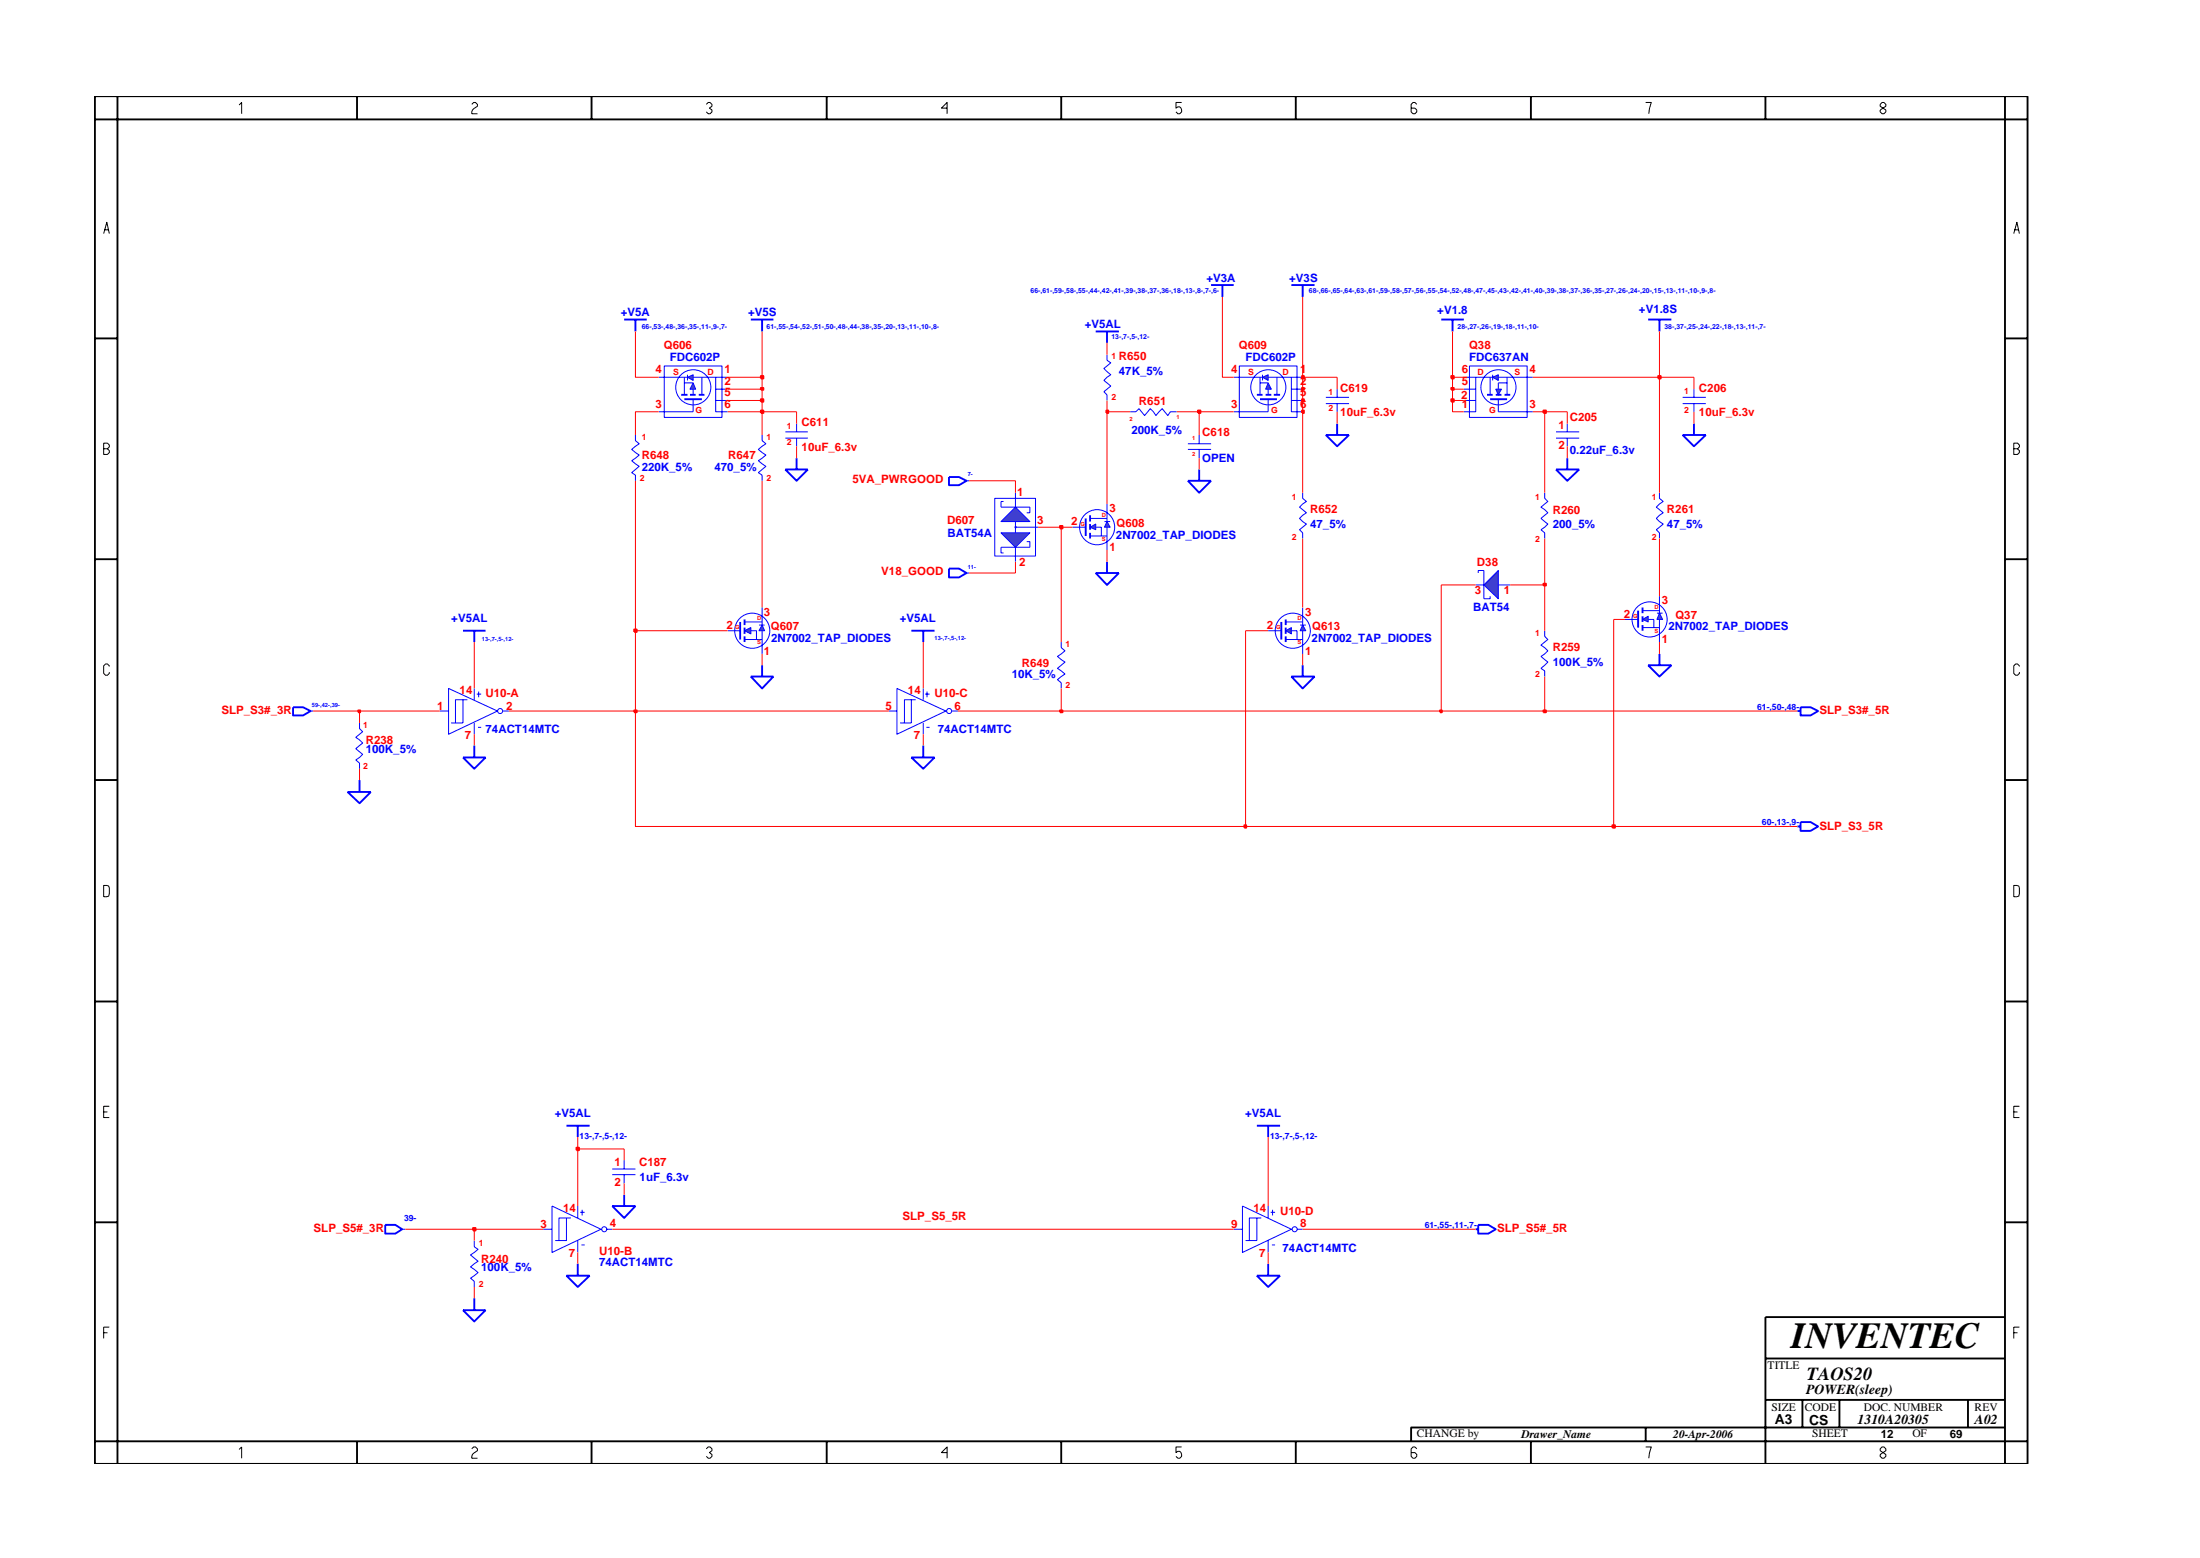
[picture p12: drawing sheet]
<svg xmlns="http://www.w3.org/2000/svg" width="297mm" height="210mm" viewBox="0 0 297 210" stroke-linecap="round" stroke-linejoin="round" font-family="sans-serif">
<path d="M194.6 43.1h3M196.1 43.1v1.6M201.2 53.9h2.3M128.1 76.7h1.4l1 .6-1 .6h-1.4zM39.6 95.4h1.3l1 .6-1 .5h-1.3zM169.7 151.9h3.1M171.2 151.9v1.5" fill="none" stroke="#00f" stroke-width=".25"/>
<path d="M202.3 53.9v1.7M130.5 77.3h.3M41.9 96h.4" fill="none" stroke="#00f" stroke-width=".14"/>
<path d="M201.5 50.9l.8-.3v.7z" fill="#3c3cc8"/>
<path d="M201.5 50.9l.8-.3v.7zM201.5 50.6v.7" fill="none" stroke="#00f" stroke-width=".14"/>
<path d="M202 52.5h.7l-.4 .8z" fill="#3c3cc8"/>
<g fill="none" stroke="#00f" stroke-width=".14">
<path d="M102.9 58.7v.8l.5 .4-1 .7 1 .8-1 .8 1 .7-1 .9 .5 .3v.8M197.6 50.9h3.9M197.6 54h1.6M197.6 52.5h1.6M198.4 49.4h7.8v6.9h-7.8zM199.2 50.9v4.7h-1.6M201.2 50.9v2.4M202 52.5h.7l-.4 .8zM202.3 50.9h4.7M202.3 55.6h4.7M203.5 50.9v2.4M203.5 51.7h-1.2v.8"/>
<path d="M227.2 53.6h3.1M227.2 54.5h3.1M228.7 52.5v1.1M228.7 54.5v1.1M171.2 85.1h1.8"/>
<circle cx="202.3" cy="52.3" r="2.37"/>
</g>
<path d="M200.8 53.3h.7M202 53.3h.7M203.1 53.3h.8M173 83.9v2.4" fill="none" stroke="#00f" stroke-width=".25"/>
<path d="M175.9 84.4l.4 .7h-.8z" fill="#3c3cc8"/>
<path d="M175.5 84.4h.8M175.9 84.4l.4 .7h-.8z" fill="none" stroke="#00f" stroke-width=".14"/>
<path d="M173.6 85.1l.8-.4v.8z" fill="#3c3cc8"/>
<g fill="none" stroke="#00f" stroke-width=".14">
<path d="M160.4 59.9h3.1M161.9 58.7v1.2M130.5 64.9h.3M144.8 71.1h1.8M160.4 60.6h3.1M161.9 60.6v1.2M208.6 66.5v.8l.4 .4-.9 .7 .9 .8-.9 .8 .9 .7-.9 .8 .5 .4v.8M173.6 85.1l.8-.4v.8zM173.6 86.3h2.3M173.6 83.9h2.3M174.4 85.1h.7v1.2M175.9 82v2.4"/>
<path d="M175.9 85.1v3.2"/>
<circle cx="174.5" cy="85.1" r="2.37"/>
</g>
<g fill="none" stroke="#00f" stroke-width=".25">
<path d="M163.5 38.5h3.1M165 38.5v1.6M84.3 43.1h3M85.8 43.1v1.6M128.1 64.4h1.4l1 .5-1 .6h-1.4zM146.6 70v2.3M173.6 83.6v.8M173.6 84.7v.8M173.6 85.9v.7M174.4 91.3h3.1l-1.6 1.6zM175.9 89.8v1.5M46.9 106.9h3.2l-1.6 1.5z"/>
<path d="M48.5 105.3v1.6M199.2 165.9h.4M199.6 165.3h1.3l1.1 .6-1.1 .6h-1.3z"/>
</g>
<path d="M149.5 70.4l.4 .7h-.8z" fill="#3c3cc8"/>
<path d="M149.1 70.4h.8M149.5 70.4l.4 .7h-.8z" fill="none" stroke="#00f" stroke-width=".14"/>
<path d="M147.2 71.1l.7-.4v.8z" fill="#3c3cc8"/>
<g fill="none" stroke="#00f" stroke-width=".14">
<path d="M152.6 55.6h.8l.4-.5 .7 1 .8-1 .8 1 .8-1 .8 1 .3-.5h.9M147.2 71.1l.7-.4v.8zM147.2 72.3h2.3M147.2 70h2.3M147.9 71.1h.8v1.2M149.5 68v2.4M149.5 71.1v3.1M199.2 78.9h1.1M200.3 77v3.8M202.3 78.9h1.6"/>
<circle cx="148.1" cy="71.1" r="2.37"/>
</g>
<path d="M147.2 69.5v.9M147.2 70.7v.8M147.2 71.9v.8" fill="none" stroke="#00f" stroke-width=".25"/>
<path d="M202.3 77v3.8l-2-1.9z" fill="#3c3cc8"/>
<path d="M171.2 53.9v1.7M175.9 66.5v.8l.5 .4-.9 .7 .9 .8-.9 .8 .9 .7-.9 .8 .4 .4v.8M200.3 77h-.7v.3M202.3 77v3.8l-2-1.9zM201.2 80.5v.3h-.9" fill="none" stroke="#00f" stroke-width=".14"/>
<path d="M170.1 53.9h2.3" fill="none" stroke="#00f" stroke-width=".25"/>
<path d="M170.5 50.9l.7-.3v.7z" fill="#3c3cc8"/>
<path d="M170.5 50.9l.7-.3v.7zM170.5 50.6v.7" fill="none" stroke="#00f" stroke-width=".14"/>
<path d="M171.2 51.7l.4 .8h-.7z" fill="#3c3cc8"/>
<g fill="none" stroke="#00f" stroke-width=".14">
<path d="M85.8 58.7v.8l.5 .4-1 .7 1 .8-1 .8 1 .7-1 .9 .5 .3v.8M106 58.3h3.1M106 59.1h3.1M107.6 57.2v1.1M107.6 59.1v1.1M166.6 50.9h3.9M166.6 55.6h4.6M167.3 49.4h7.8v6.9h-7.8zM170.1 50.9v2.4M170.1 51.7h1.1M171.2 51.7l.4 .8h-.7zM171.2 50.9h4.7"/>
<path d="M171.2 52.5v.8M172.4 50.9v2.4M174.4 50.9v4.7h1.5M174.4 54h1.5M174.4 52.5h1.5M179 53.6h3.1M179 54.5h3.1M180.5 52.5v1.1M180.5 54.5v1.1M48.5 97.6v.7l.5 .4-1 .8 1 .8-1 .7 1 .8-1 .8 .5 .4v.7M143.3 86.6v.8l.5 .4-1 .8 1 .8-1 .8 1 .8-1 .7 .5 .4v.8M219.4 83.6h1.8"/>
<circle cx="171.2" cy="52.3" r="2.37"/>
</g>
<path d="M169.7 53.3h.8M170.9 53.3h.7M172 53.3h.8M221.2 82.4v2.3" fill="none" stroke="#00f" stroke-width=".25"/>
<path d="M224.1 82.7l.4 .9h-.8z" fill="#3c3cc8"/>
<path d="M223.7 82.7h.8M224.1 82.7l.4 .9h-.8z" fill="none" stroke="#00f" stroke-width=".14"/>
<path d="M221.8 83.6l.7-.4v.7z" fill="#3c3cc8"/>
<g fill="none" stroke="#00f" stroke-width=".14">
<path d="M149.5 47.9v.7l.5 .4-1 .7 1 .9-1 .7 1 .8-1 .8 .5 .4v.7M120 96h1.1M121.1 92.9l6.6 3.1-6.6 3.1zM123 94.4v3.2h-.9M123.6 94.4h-1.5v3.2h-.6M124.7 92.9v1.5M124.7 97.6v1.5M124.9 93.7h.6M125.1 98.2h.4M125.2 93.3v.8M128.6 96h.7M208.6 85.1v.8l.4 .4-.9 .8 .9 .7-.9 .8 .9 .8-.9 .8 .5 .3v.8"/>
<path d="M221.8 83.6l.7-.4v.7zM221.8 84.7h2.3M221.8 82.4h2.3M222.5 83.6h.8v1.1M224.1 80.5v2.2M224.1 83.6v3M166.6 165.9h1.2M167.8 162.8l6.6 3.1-6.6 3.1zM169.7 164.4v3h-1M170.3 164.4h-1.6v3h-.5M171.2 162.8v1.6M171.2 167.4v1.6"/>
<path d="M171.6 163.6h.6M171.7 168h.5M171.8 163.3v.7M175.1 165.9h.8"/>
<circle cx="128.2" cy="96" r=".34"/>
<circle cx="222.7" cy="83.6" r="2.37"/>
<circle cx="174.8" cy="165.9" r=".34"/>
</g>
<path d="M221.8 82v.7M221.8 83.2v.7M221.8 84.4v.7" fill="none" stroke="#00f" stroke-width=".25"/>
<path d="M135.2 71.9h3.9l-2 2z" fill="#3c3cc8"/>
<path d="M135.2 71.9h3.9l-2 2z" fill="none" stroke="#00f" stroke-width=".14"/>
<path d="M135.2 70.4l1.9-2 2 2z" fill="#3c3cc8"/>
<path d="M135.2 70.4l1.9-2 2 2zM135.2 68.4h3.9M135.2 73.9h3.9M137.1 71.1h3.1" fill="none" stroke="#00f" stroke-width=".14"/>
<circle cx="137.1" cy="71.1" r=".08" fill="#3c3cc8"/>
<g fill="none" stroke="#00f" stroke-width=".14">
<path d="M93.6 53.9v1.7M134.3 67.3h5.5v7.7h-5.5zM135.2 73.9v.7h.3M135.5 67.7h-.3v.7M137.1 66.5v1.9M137.1 70.4v1.5M137.1 73.9v1.9M138.6 73.1h.5v.8M139.1 68.4v.8h-.5M59.4 96h1.2M60.6 92.9l6.6 3.1-6.6 3.1zM62.5 94.4v3.2h-1"/>
<path d="M63.1 94.4h-1.6v3.2h-.6M64 92.9v1.5M64 97.6v1.5M64.4 93.7h.6M64.5 98.2h.5M64.6 93.3v.8M67.9 96h.8M82.7 157.8h3.1M82.7 158.5h3.1M84.3 156.6v1.2M84.3 158.5v1.2"/>
<circle cx="137.1" cy="71.1" r=".08"/>
<circle cx="67.5" cy="96" r=".34"/>
</g>
<g fill="none" stroke="#00f" stroke-width=".25">
<path d="M174.4 38.5h3.1M175.9 38.5v1.6M92.4 53.9h2.4M222.5 43.1h3.2M224.1 43.1v1.6M227.2 58.7h3.1l-1.6 1.5zM228.7 57.2v1.5M160.4 64.9h3.1l-1.6 1.6zM161.9 63.4v1.5M210.1 63.4h3.1l-1.6 1.5zM211.6 61.8v1.6M242.7 96h.4"/>
<path d="M243.1 95.4h1.4l1 .6-1 .5h-1.4zM62.5 102.2h3.1l-1.6 1.5zM64 100.6v1.6M123 102.2h3.2l-1.5 1.5zM124.7 100.6v1.6M242.7 111.5h.4M243.1 110.9h1.4l1 .6-1 .6h-1.4zM76.5 151.9h3.1M78 151.9v1.5M169.7 172.2h3.1l-1.6 1.5zM171.2 170.5v1.7"/>
</g>
<path d="M92.8 50.9l.8-.3v.7z" fill="#3c3cc8"/>
<path d="M92.8 50.9l.8-.3v.7zM92.8 50.6v.7" fill="none" stroke="#00f" stroke-width=".14"/>
<path d="M93.6 51.7l.3 .8h-.7z" fill="#3c3cc8"/>
<g fill="none" stroke="#00f" stroke-width=".14">
<path d="M88.9 50.9h3.9M88.9 55.6h4.7M89.7 49.4h7.8v6.9h-7.8zM92.4 50.9v2.4M92.4 51.7h1.2M93.6 51.7l.3 .8h-.7zM93.6 50.9h4.6M93.6 52.5v.8M94.8 50.9v2.4M96.6 50.9v4.7h1.6M96.6 54h1.6M96.6 52.5h1.6"/>
<path d="M98.2 85.1h1.7M64 167.4v.9l.5 .3-1 .8 1 .8-1 .8 1 .7-1 .8 .5 .4v.8M73.3 165.9h1.2M74.5 162.8l6.6 3.1-6.6 3.1zM76.5 164.4v3h-1M77.1 164.4h-1.6v3h-.5M78 162.8v1.6M78 167.4v1.6M78.3 163.6h.6M78.5 168h.4M78.6 163.3v.7M81.9 165.9h.8"/>
<circle cx="93.6" cy="52.3" r="2.37"/>
<circle cx="81.6" cy="165.9" r=".34"/>
</g>
<path d="M92 53.3h.8M93.2 53.3h.7M94.3 53.3h.8M99.9 83.9v2.4" fill="none" stroke="#00f" stroke-width=".25"/>
<path d="M102.9 84.4l.3 .7h-.7z" fill="#3c3cc8"/>
<path d="M102.5 84.4h.7M102.9 84.4l.3 .7h-.7z" fill="none" stroke="#00f" stroke-width=".14"/>
<path d="M100.5 85.1l.9-.4v.8z" fill="#3c3cc8"/>
<g fill="none" stroke="#00f" stroke-width=".14">
<path d="M210.1 58.3h3.1M210.1 59.1h3.1M211.6 57.2v1.1M211.6 59.1v1.1M224.1 66.5v.8l.5 .4-1 .7 1 .8-1 .8 1 .7-1 .8 .5 .4v.8M100.5 85.1l.9-.4v.8zM100.5 86.3h2.4M100.5 83.9h2.4M101.4 85.1h.7v1.2M102.9 82v2.4M102.9 85.1v3.2M54.3 165.9h.4"/>
<circle cx="101.6" cy="85.1" r="2.37"/>
</g>
<g fill="none" stroke="#00f" stroke-width=".25">
<path d="M101.4 43.1h3M102.9 43.1v1.6M147.9 44.7h3.2M149.5 44.7v1.6M179 58.7h3.1l-1.6 1.5zM180.5 57.2v1.5M106 63.4h3.1l-1.5 1.5zM107.6 61.8v1.6M147.9 77.3h3.2l-1.6 1.6zM149.5 75.8v1.5M62.5 85.1h3.1M64 85.1v1.5"/>
<path d="M100.5 83.6v.8M100.5 84.7v.8M100.5 85.9v.7M101.4 91.3h3l-1.5 1.6zM102.9 89.8v1.5M123 85.1h3.2M124.7 85.1v1.5M222.5 89.8h3.2l-1.6 1.5zM224.1 88.3v1.5M52 165.3h1.4l.9 .6-.9 .6h-1.4zM62.5 176.8h3.1l-1.6 1.5zM64 175.2v1.6"/>
<path d="M76.5 172.2h3.1l-1.6 1.5zM78 170.5v1.7M82.7 162.8h3.1l-1.5 1.6zM84.3 161.2v1.6"/>
</g>
<path d="M54.7 165.9h9.3v1.5M64 173.7v1.5M78 169v1.5M171.2 169v1.5" fill="none" stroke="#f00" stroke-width=".14"/>
<path d="M63.9 165.7h.3v.4h-.3z" fill="#8e2323"/>
<path d="M63.9 165.7h.3v.4h-.3z" fill="none" stroke="#f00" stroke-width=".25"/>
<path d="M78 155.1v7.7M84.3 155.1v1.5M84.3 159.7v1.5M171.2 153.4v9.4M64 165.9h9.3M82.7 165.9h83.9M175.9 165.9h23.3" fill="none" stroke="#f00" stroke-width=".14"/>
<path d="M77.8 154.9h.4v.3h-.4z" fill="#8e2323"/>
<path d="M77.8 154.9h.4v.3h-.4z" fill="none" stroke="#f00" stroke-width=".25"/>
<path d="M85.8 96v15.5h82.4M78 153.4v1.7h6.3" fill="none" stroke="#f00" stroke-width=".14"/>
<path d="M168 111.4h.3v.3h-.3z" fill="#8e2323"/>
<path d="M168 111.4h.3v.3h-.3z" fill="none" stroke="#f00" stroke-width=".25"/>
<path d="M168.2 85.1v26.4h49.7" fill="none" stroke="#f00" stroke-width=".14"/>
<path d="M217.7 111.4h.3v.3h-.3z" fill="#8e2323"/>
<path d="M217.7 111.4h.3v.3h-.3z" fill="none" stroke="#f00" stroke-width=".25"/>
<path d="M42.3 96h6.2v1.6M64 99.1v1.5M124.7 99.1v1.5M217.9 83.6v27.9h24.8M48.5 103.7v1.6" fill="none" stroke="#f00" stroke-width=".14"/>
<path d="M48.4 95.9h.2v.2h-.2z" fill="#8e2323"/>
<path d="M48.4 95.9h.2v.2h-.2z" fill="none" stroke="#f00" stroke-width=".25"/>
<path d="M48.5 96h10.9M68.7 96h17.1" fill="none" stroke="#f00" stroke-width=".14"/>
<path d="M85.6 95.9h.4v.2h-.4z" fill="#8e2323"/>
<path d="M85.6 95.9h.4v.2h-.4z" fill="none" stroke="#f00" stroke-width=".25"/>
<path d="M85.8 85.1v10.9h34.2M129.3 96h14" fill="none" stroke="#f00" stroke-width=".14"/>
<path d="M143.1 95.9h.4v.2h-.4z" fill="#8e2323"/>
<path d="M143.1 95.9h.4v.2h-.4z" fill="none" stroke="#f00" stroke-width=".25"/>
<path d="M143.3 92.9v3.1h51.3" fill="none" stroke="#f00" stroke-width=".14"/>
<path d="M194.4 95.9h.3v.2h-.3z" fill="#8e2323"/>
<path d="M194.4 95.9h.3v.2h-.3z" fill="none" stroke="#f00" stroke-width=".25"/>
<path d="M194.6 78.9v17.1h14" fill="none" stroke="#f00" stroke-width=".14"/>
<path d="M208.4 95.9h.3v.2h-.3z" fill="#8e2323"/>
<path d="M208.4 95.9h.3v.2h-.3z" fill="none" stroke="#f00" stroke-width=".25"/>
<path d="M143.3 71.1v15.5M64 86.6v6.3M102.9 88.3v1.5M124.7 86.6v6.3M175.9 88.3v1.5M208.6 91.3v4.7h34.1M224.1 86.6v1.7" fill="none" stroke="#f00" stroke-width=".14"/>
<path d="M85.6 84.9h.4v.4h-.4z" fill="#8e2323"/>
<path d="M85.6 84.9h.4v.4h-.4z" fill="none" stroke="#f00" stroke-width=".25"/>
<path d="M85.8 64.9v20.2h12.4M102.9 64.9v17.1M175.9 72.7v9.3M194.6 78.9h4.6M203.9 78.9h4.7v6.2M224.1 72.7v7.8M168.2 85.1h3M217.9 83.6h1.5" fill="none" stroke="#f00" stroke-width=".14"/>
<path d="M208.4 78.8h.3v.2h-.3z" fill="#8e2323"/>
<path d="M208.4 78.8h.3v.2h-.3z" fill="none" stroke="#f00" stroke-width=".25"/>
<path d="M137.1 75.8v1.5h-6.3M140.2 71.1h3.1M149.5 74.2v1.6M208.6 72.7v6.2" fill="none" stroke="#f00" stroke-width=".14"/>
<path d="M143.1 71h.4v.3h-.4z" fill="#8e2323"/>
<path d="M143.1 71h.4v.3h-.4z" fill="none" stroke="#f00" stroke-width=".25"/>
<g fill="none" stroke="#f00" stroke-width=".14">
<path d="M88.9 55.6h-3.1v3.1M98.2 55.6h4.7v3.1M107.6 55.6v1.6M149.5 55.6v12.4M161.9 55.6v3.1M175.9 55.6v10.9M180.5 55.6v1.6M208.6 55.6v10.9M211.6 55.6v1.6M224.1 50.9v15.6M228.7 55.6v1.6M107.6 60.2v1.6"/>
<path d="M130.8 64.9h6.3v1.6M143.3 71.1h1.5M161.9 61.8v1.6M211.6 60.2v1.6"/>
</g>
<path d="M102.7 55.4h.4v.3h-.4z" fill="#8e2323"/>
<path d="M102.7 55.4h.4v.3h-.4z" fill="none" stroke="#f00" stroke-width=".25"/>
<path d="M102.9 54v1.6h4.7" fill="none" stroke="#f00" stroke-width=".14"/>
<path d="M149.4 55.4h.2v.3h-.2z" fill="#8e2323"/>
<path d="M149.4 55.4h.2v.3h-.2z" fill="none" stroke="#f00" stroke-width=".25"/>
<path d="M149.5 54v1.6h3.1M158.9 55.6h3" fill="none" stroke="#f00" stroke-width=".14"/>
<path d="M161.7 55.4h.4v.3h-.4z" fill="#8e2323"/>
<path d="M161.7 55.4h.4v.3h-.4z" fill="none" stroke="#f00" stroke-width=".25"/>
<path d="M161.9 55.6h4.7" fill="none" stroke="#f00" stroke-width=".14"/>
<path d="M175.8 55.4h.3v.3h-.3z" fill="#8e2323"/>
<path d="M175.8 55.4h.3v.3h-.3z" fill="none" stroke="#f00" stroke-width=".25"/>
<path d="M175.9 54v1.6M196.1 54v1.6h1.5M207 55.6h1.6" fill="none" stroke="#f00" stroke-width=".14"/>
<path d="M208.4 55.4h.3v.3h-.3z" fill="#8e2323"/>
<path d="M208.4 55.4h.3v.3h-.3z" fill="none" stroke="#f00" stroke-width=".25"/>
<path d="M98.2 54h4.7M208.6 55.6h3" fill="none" stroke="#f00" stroke-width=".14"/>
<path d="M102.7 53.9h.4v.3h-.4z" fill="#8e2323"/>
<path d="M102.7 53.9h.4v.3h-.4z" fill="none" stroke="#f00" stroke-width=".25"/>
<path d="M102.9 52.5v1.5" fill="none" stroke="#f00" stroke-width=".14"/>
<path d="M175.8 53.9h.3v.3h-.3z" fill="#8e2323"/>
<path d="M175.8 53.9h.3v.3h-.3z" fill="none" stroke="#f00" stroke-width=".25"/>
<path d="M175.9 52.5v1.5" fill="none" stroke="#f00" stroke-width=".14"/>
<path d="M195.9 53.9h.4v.3h-.4z" fill="#8e2323"/>
<path d="M195.9 53.9h.4v.3h-.4z" fill="none" stroke="#f00" stroke-width=".25"/>
<path d="M98.2 52.5h4.7M196.1 52.5v1.5h1.5" fill="none" stroke="#f00" stroke-width=".14"/>
<path d="M102.7 52.4h.4v.2h-.4z" fill="#8e2323"/>
<path d="M102.7 52.4h.4v.2h-.4z" fill="none" stroke="#f00" stroke-width=".25"/>
<path d="M102.9 50.9v1.6" fill="none" stroke="#f00" stroke-width=".14"/>
<path d="M175.8 52.4h.3v.2h-.3z" fill="#8e2323"/>
<path d="M175.8 52.4h.3v.2h-.3z" fill="none" stroke="#f00" stroke-width=".25"/>
<path d="M175.9 50.9v1.6M180.5 50.9v1.6" fill="none" stroke="#f00" stroke-width=".14"/>
<path d="M195.9 52.4h.4v.2h-.4z" fill="#8e2323"/>
<path d="M195.9 52.4h.4v.2h-.4z" fill="none" stroke="#f00" stroke-width=".25"/>
<path d="M85.8 44.7v6.2h3.1M98.2 50.9h4.7M196.1 50.9v1.6h1.5M228.7 50.9v1.6" fill="none" stroke="#f00" stroke-width=".14"/>
<path d="M102.7 50.7h.4v.4h-.4z" fill="#8e2323"/>
<path d="M102.7 50.7h.4v.4h-.4z" fill="none" stroke="#f00" stroke-width=".25"/>
<path d="M102.9 44.7v6.2M165 40.1v10.8h1.6" fill="none" stroke="#f00" stroke-width=".14"/>
<path d="M175.8 50.7h.3v.4h-.3z" fill="#8e2323"/>
<path d="M175.8 50.7h.3v.4h-.3z" fill="none" stroke="#f00" stroke-width=".25"/>
<path d="M175.9 40.1v10.8h4.6" fill="none" stroke="#f00" stroke-width=".14"/>
<path d="M195.9 50.7h.4v.4h-.4z" fill="#8e2323"/>
<path d="M195.9 50.7h.4v.4h-.4z" fill="none" stroke="#f00" stroke-width=".25"/>
<path d="M196.1 44.7v6.2h1.5M207 50.9h17.1" fill="none" stroke="#f00" stroke-width=".14"/>
<path d="M223.9 50.7h.3v.4h-.3z" fill="#8e2323"/>
<path d="M223.9 50.7h.3v.4h-.3z" fill="none" stroke="#f00" stroke-width=".25"/>
<path d="M149.5 46.3v1.6M224.1 44.7v6.2h4.6" fill="none" stroke="#f00" stroke-width=".14"/>
<g fill="none" stroke="#000" stroke-width=".25">
<path d="M12.8 13h261v184.6h-261zM12.8 16.1h261M15.9 13v184.6M48.2 13v3.1M79.9 13v3.1M111.6 13v3.1M143.3 13v3.1M174.9 13v3.1M206.7 13v3.1M238.4 13v3.1M270.7 13v184.6M12.8 45.7h3.1"/>
<path d="M270.7 45.7h3.1M12.8 75.5h3.1M270.7 75.5h3.1M12.8 105.3h3.1M270.7 105.3h3.1M12.8 135.2h3.1M270.7 135.2h3.1M12.8 165h3.1M270.7 165h3.1M270.7 177.7h-32.3v19.9M12.8 194.5h261M48.2 194.5v3.1"/>
<path d="M79.9 194.5v3.1M111.6 194.5v3.1M143.3 194.5v3.1M174.9 194.5v3.1M206.7 194.5v3.1M222.2 192.6v1.9M238.4 183.3h32.3M238.4 188.9h32.3M243.4 188.9v3.7M248.4 188.9v3.7M265.7 188.9v3.7M270.7 192.6h-80.2v1.9"/>
</g>
<g fill="none" stroke="#000" stroke-width=".14">
<path d="M32.3 14.2l.3-.4v1.6M63.7 14.1l.3-.3h.2l.3 .3v.2l-.5 .4-.3 .4v.3h.8M95.4 14.1l.2-.3h.3l.2 .3v.2l-.3 .3 .3 .2v.3l-.2 .3h-.3l-.2-.3M127.9 14.6h-.8l.8-.8v1.6M159.5 13.8h-.7v.8l.2-.2a.5 .5 0 0 1 .5 .7l-.2 .3h-.3l-.2-.3M191.3 14.1l-.3-.3h-.2l-.3 .3v1l.3 .3h.2l.3-.3v-.3l-.3-.2h-.5M222.2 13.8h.8l-.4 1.6M253.9 14.1l.2-.3h.3l.2 .3v.2l-.7 .5v.3l.2 .3h.3l.2-.3v-.3l-.7-.5zM14 31.5l.4-1.5 .4 1.5M14.1 31h.6M271.9 31.5l.4-1.5 .4 1.5M272 31h.6"/>
<path d="M14 59.8h.5l.3 .3v.2l-.3 .3 .3 .2v.3l-.3 .2h-.5zM14 60.6h.5M271.9 60.6h.5l.3-.3v-.2l-.3-.3h-.5v1.5h.5l.3-.2v-.3l-.3-.2M14.8 89.9l-.3-.3h-.2l-.3 .3v1l.3 .2h.2l.3-.2v-.2M272.7 89.9l-.3-.3h-.3l-.2 .3v1l.2 .2h.3l.3-.2v-.2M14 119.5l.7 .1 .1 .2-.1 1.1-.7 .1zM271.9 119.5l.7 .1 .1 .2-.1 1.1-.7 .1zM14 150.1h.5M14.8 149.3h-.8v1.5h.8M271.9 150.1h.5M272.7 149.3h-.8v1.5h.8M14 179.9h.5"/>
<path d="M14.8 179.1h-.8v1.5M271.9 179.9h.5M272.7 179.1h-.8v1.5M32.3 195.6l.3-.3v1.5M63.7 195.5l.3-.2h.2l.3 .2v.3l-.7 .5-.1 .2v.3h.8M95.4 195.5l.2-.2h.3l.2 .2v.3l-.3 .2 .3 .3v.2l-.2 .3h-.3l-.2-.3M127.9 196h-.8l.8-.7v1.5M159.5 195.3h-.7v.7l.2-.1a.5 .5 0 0 1 .5 .6l-.2 .3h-.3l-.2-.3M191.3 195.5l-.3-.2h-.2l-.3 .2v1l.3 .3h.2l.3-.3v-.2l-.3-.3h-.5M222.2 195.3h.8l-.4 1.5M254.1 195.3l-.2 .2v.3l.7 .5v.2l-.2 .3h-.3l-.2-.3v-.2l.7-.5v-.3l-.2-.2z"/>
</g>
<text font-size="5" x="241.8" y="182">INVENTEC</text>
<text font-size="2.5" x="244" y="186.3">TAOS20</text>
<g font-size="1.9">
<text x="243.9" y="188.1">POWER(sleep)</text>
<text x="239.6" y="192.2">A3</text>
<text x="244.3" y="192.3">CS</text>
<text x="250.8" y="192.2">1310A20305</text>
<text x="266.6" y="192.2">A02</text>
</g>
<g font-size="1.6" fill="#00f">
<text x="162.9" y="38">+V3A</text>
<text x="174.1" y="38">+V3S</text>
<text x="83.8" y="42.7">+V5A</text>
<text x="101" y="42.7">+V5S</text>
<text x="146.4" y="44.2">+V5AL</text>
<text x="194.1" y="42.4">+V1.8</text>
<text x="221.3" y="42.2">+V1.8S</text>
<text x="90.4" y="48.7">FDC602P</text>
<text x="151.1" y="50.6">47K_5%</text>
<text x="168.2" y="48.7">FDC602P</text>
<text x="198.4" y="48.7">FDC637AN</text>
<text x="152.8" y="58.5">200K_5%</text>
<text x="86.6" y="63.6">220K_5%</text>
<text x="96.5" y="63.6">470_5%</text>
<text x="162.3" y="62.3">OPEN</text>
<text x="211.9" y="61.3">0.22uF_6.3v</text>
<text x="176.9" y="71.2">47_5%</text>
<text x="209.7" y="71.3">200_5%</text>
<text x="225.1" y="71.2">47_5%</text>
<text x="127.9" y="72.5">BAT54A</text>
<text x="150.7" y="72.7">2N7002_TAP_DIODES</text>
<text x="60.9" y="83.9">+V5AL</text>
<text x="121.5" y="83.9">+V5AL</text>
<text x="198.9" y="82.5">BAT54</text>
<text x="104.1" y="86.6">2N7002_TAP_DIODES</text>
<text x="177.1" y="86.6">2N7002_TAP_DIODES</text>
<text x="209.7" y="89.9">100K_5%</text>
<text x="225.3" y="85">2N7002_TAP_DIODES</text>
<text x="136.6" y="91.6">10K_5%</text>
<text x="49.4" y="101.6">100K_5%</text>
<text x="65.6" y="98.9">74ACT14MTC</text>
<text x="126.6" y="98.9">74ACT14MTC</text>
<text x="74.9" y="150.7">+V5AL</text>
<text x="168.1" y="150.7">+V5AL</text>
<text x="86.4" y="159.3">1uF_6.3v</text>
<text x="65" y="171.6">100K_5%</text>
<text x="80.9" y="170.9">74ACT14MTC</text>
<text x="173.2" y="169">74ACT14MTC</text>
</g>
<g font-size="1.6" fill="#f00">
<text x="89.6" y="47.2">Q606</text>
<text x="167.3" y="47.2">Q609</text>
<text x="198.3" y="47.2">Q38</text>
<text x="88.5" y="50.4">4</text>
<text x="97.8" y="50.4">1</text>
<text x="97.8" y="51.9">2</text>
<text x="97.8" y="53.4">5</text>
<text x="151.1" y="48.6">R650</text>
<text x="166.2" y="50.4">4</text>
<text x="175.5" y="51.9">2</text>
<text x="175.5" y="53.4">5</text>
<text x="175.5" y="50.4">1</text>
<text x="181" y="52.9">C619</text>
<text x="197.3" y="53.9">2</text>
<text x="197.4" y="51.9">5</text>
<text x="197.4" y="50.4">6</text>
<text x="206.5" y="50.4">4</text>
<text x="229.4" y="52.9">C206</text>
<text x="88.5" y="55">3</text>
<text x="97.8" y="55">6</text>
<text x="108.2" y="57.5">C611</text>
<text x="153.8" y="54.6">R651</text>
<text x="162.3" y="58.8">C618</text>
<text x="166.2" y="55">3</text>
<text x="175.5" y="55">6</text>
<text x="181" y="56.2">10uF_6.3v</text>
<text x="197.4" y="55">1</text>
<text x="206.5" y="55">3</text>
<text x="210.4" y="57.9">1</text>
<text x="211.9" y="56.8">C205</text>
<text x="229.4" y="56.1">10uF_6.3v</text>
<text x="86.6" y="62">R648</text>
<text x="98.3" y="62">R647</text>
<text x="108.2" y="60.8">10uF_6.3v</text>
<text x="115.1" y="65.1">5VA_PWRGOOD</text>
<text x="210.4" y="60.6">2</text>
<text x="127.9" y="70.7">D607</text>
<text x="137.3" y="66.9">1</text>
<text x="140" y="70.7">3</text>
<text x="144.6" y="70.9">2</text>
<text x="149.8" y="69.1">3</text>
<text x="150.7" y="71.1">Q608</text>
<text x="176.9" y="69.3">R652</text>
<text x="209.7" y="69.4">R260</text>
<text x="225.1" y="69.3">R261</text>
<text x="119" y="77.6">V18_GOOD</text>
<text x="137.6" y="76.4">2</text>
<text x="149.8" y="74.4">1</text>
<text x="199.4" y="76.4">D38</text>
<text x="103.2" y="83.1">3</text>
<text x="176.2" y="83.1">3</text>
<text x="199.1" y="80.1">3</text>
<text x="203" y="80.1">1</text>
<text x="219.2" y="83.3">2</text>
<text x="224.4" y="81.6">3</text>
<text x="226.2" y="83.5">Q37</text>
<text x="98.1" y="84.9">2</text>
<text x="103.2" y="88.3">1</text>
<text x="104.1" y="85">Q607</text>
<text x="171.1" y="84.9">2</text>
<text x="176.2" y="88.3">1</text>
<text x="177.2" y="85">Q613</text>
<text x="209.7" y="87.9">R259</text>
<text x="224.4" y="86.7">1</text>
<text x="59" y="95.8">1</text>
<text x="62.1" y="93.7">14</text>
<text x="65.6" y="94">U10-A</text>
<text x="68.4" y="95.8">2</text>
<text x="119.6" y="95.8">5</text>
<text x="122.6" y="93.7">14</text>
<text x="126.2" y="94">U10-C</text>
<text x="128.9" y="95.8">6</text>
<text x="138" y="90">R649</text>
<text x="29.9" y="96.4">SLP_S3#_3R</text>
<text x="49.4" y="100.4">R238</text>
<text x="62.7" y="99.7">7</text>
<text x="123.4" y="99.7">7</text>
<text x="245.6" y="96.4">SLP_S3#_5R</text>
<text x="245.6" y="111.9">SLP_S3_5R</text>
<text x="83" y="157.3">1</text>
<text x="83" y="160.1">2</text>
<text x="86.3" y="157.4">C187</text>
<text x="42.3" y="166.3">SLP_S5#_3R</text>
<text x="73" y="165.7">3</text>
<text x="76" y="163.6">14</text>
<text x="82.3" y="165.6">4</text>
<text x="121.9" y="164.7">SLP_S5_5R</text>
<text x="166.2" y="165.7">9</text>
<text x="169.2" y="163.6">14</text>
<text x="172.8" y="163.9">U10-D</text>
<text x="175.5" y="165.6">8</text>
<text x="202.1" y="166.3">SLP_S5#_5R</text>
<text x="65" y="170.4">R240</text>
<text x="76.8" y="169.6">7</text>
<text x="80.9" y="169.4">U10-B</text>
<text x="170" y="169.6">7</text>
</g>
<g font-size="1.6">
<text x="238.7" y="184.8">TITLE</text>
<text x="239.2" y="190.4">SIZE</text>
<text x="243.7" y="190.4">CODE</text>
<text x="251.6" y="190.4">DOC. NUMBER</text>
<text x="266.6" y="190.4">REV</text>
<text x="191.3" y="193.9">CHANGE by</text>
<text x="205.4" y="194.1">Drawer_Name</text>
<text x="225.9" y="194.1">20-Apr-2006</text>
<text x="244.7" y="193.9">SHEET</text>
<text x="253.9" y="194.1">12</text>
<text x="258.2" y="193.9">OF</text>
<text x="263.3" y="194.1">69</text>
</g>
<g font-size="1.2" fill="#f00">
<text x="90.9" y="50.6">S</text>
<text x="95.5" y="50.6">D</text>
<text x="150.1" y="48.5">1</text>
<text x="168.5" y="50.6">S</text>
<text x="173.2" y="50.6">D</text>
<text x="179.4" y="53.3">1</text>
<text x="199.5" y="50.6">D</text>
<text x="204.5" y="50.6">S</text>
<text x="227.4" y="53.2">1</text>
<text x="86.6" y="59.4">1</text>
<text x="93.9" y="55.7">G</text>
<text x="103.5" y="59.4">1</text>
<text x="106.2" y="57.9">1</text>
<text x="150.1" y="54">2</text>
<text x="171.6" y="55.7">G</text>
<text x="179.4" y="55.4">2</text>
<text x="201.1" y="55.7">G</text>
<text x="227.4" y="55.8">2</text>
<text x="86.4" y="64.9">2</text>
<text x="103.5" y="64.9">2</text>
<text x="106.2" y="60.1">2</text>
<text x="174.4" y="67.5">1</text>
<text x="207.3" y="67.5">1</text>
<text x="223" y="67.5">1</text>
<text x="174.4" y="72.9">2</text>
<text x="207.3" y="73.1">2</text>
<text x="223" y="72.9">2</text>
<text x="143.9" y="87.3">1</text>
<text x="207.3" y="85.8">1</text>
<text x="143.9" y="92.9">2</text>
<text x="207.3" y="91.3">2</text>
<text x="49.1" y="98.2">1</text>
<text x="49.1" y="103.7">2</text>
<text x="64.6" y="168.1">1</text>
<text x="64.6" y="173.7">2</text>
</g>
<g font-size="1.2" fill="#00f">
<text x="237.2" y="95.8">61-,50-,48-</text>
<text x="237.9" y="111.4">60-,13-,9-</text>
<text x="78.3" y="153.7">13-,7-,5-,12-</text>
<text x="171.5" y="153.7">13-,7-,5-,12-</text>
<text x="54.6" y="164.8">39-</text>
<text x="192.4" y="165.7">61-,55-,11-,7-</text>
</g>
<g font-size=".9" fill="#00f">
<text x="139.1" y="39.5">66-,61-,59-,58-,55-,44-,42-,41-,39-,38-,37-,36-,18-,13-,8-,7-,6-</text>
<text x="176.7" y="39.5">68-,66-,65-,64-,63-,61-,59-,58-,57-,56-,55-,54-,52-,48-,47-,45-,43-,42-,41-,40-,39-,38-,37-,36-,35-,27-,26-,24-,20-,15-,13-,11-,10-,9-,8-</text>
<text x="86.6" y="44.3">66-,53-,48-,36-,35-,11-,9-,7-</text>
<text x="103.5" y="44.3">61-,55-,54-,52-,51-,50-,48-,44-,38-,35-,20-,13-,11-,10-,8-</text>
<text x="150.1" y="45.7">13-,7-,5-,12-</text>
<text x="196.8" y="44.3">28-,27-,26-,19-,18-,11-,10-</text>
<text x="224.7" y="44.3">38-,37-,25-,24-,22-,18-,13-,11-,7-</text>
</g>
<g font-size=".8" fill="#f00">
<text x="152.5" y="56.8">2</text>
<text x="158.9" y="56.6">1</text>
<text x="161" y="59.4">1</text>
<text x="161" y="61.6">2</text>
<text x="145.9" y="70.9">G</text>
<text x="148.8" y="69.8">D</text>
<text x="148.8" y="73">S</text>
<text x="102.2" y="83.7">D</text>
<text x="175.2" y="83.7">D</text>
<text x="220.5" y="83.4">G</text>
<text x="223.4" y="82.2">D</text>
<text x="99.3" y="84.9">G</text>
<text x="102.2" y="86.9">S</text>
<text x="172.3" y="84.9">G</text>
<text x="175.2" y="86.9">S</text>
<text x="223.4" y="85.4">S</text>
</g>
<g font-size=".8" fill="#00f">
<text x="130.7" y="64.3">7-</text>
<text x="130.7" y="76.7">11-</text>
<text x="65.1" y="86.5">13-,7-,5-,12-</text>
<text x="126.2" y="86.3">13-,7-,5-,12-</text>
<text x="42.1" y="95.4">59-,42-,39-</text>
</g>
</svg>
